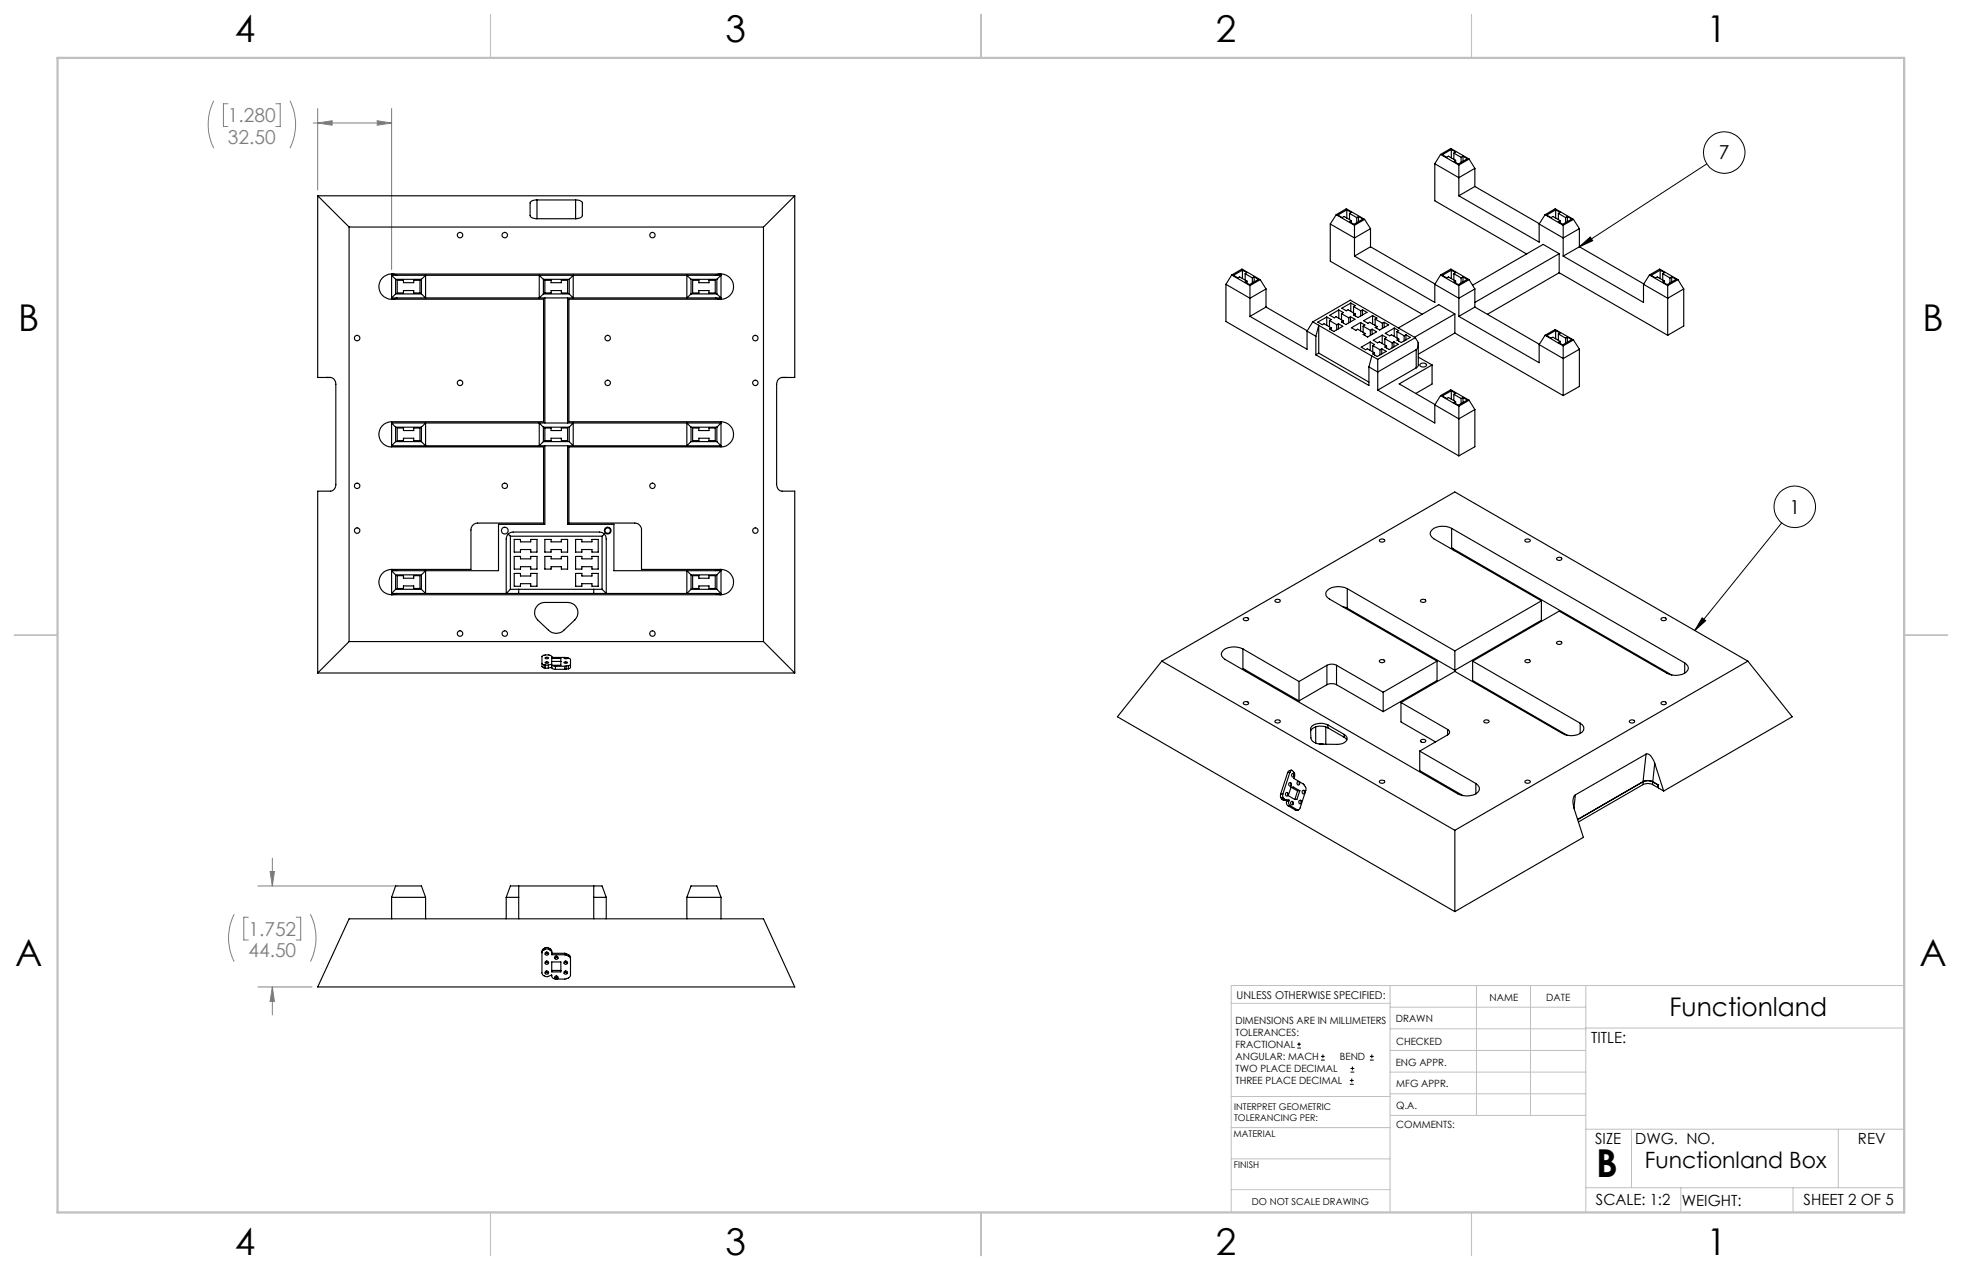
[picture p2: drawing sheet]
<svg xmlns="http://www.w3.org/2000/svg" width="432mm" height="279mm" viewBox="0 0 432 279" stroke-linecap="round" stroke-linejoin="round" font-family="sans-serif">
<g fill="none" stroke="#000" stroke-width=".22">
<path d="M375.6 36.1l-28 18.2M347.6 54.3l2.4-2.2 .5 .9zM392.1 115l-19.1 23.7M374.6 135.9l.8 .7-2.4 2.1zM285.5 230.6h.8M285.5 229.7h.8M285.9 229.3v.9M290.7 233.2h.8M290.7 232.4h.8M291.1 232v.8M297.1 238.5h.8M297.1 237.7h.8"/>
<path d="M297.2 235.9h.9M297.2 235.1h.9M297.5 237.3v.8M297.6 234.6v.9M301.5 233.2h.8M301.5 232.4h.8M301.9 232v.8"/>
<circle cx="379.5" cy="33.6" r="4.6"/>
<circle cx="395" cy="111.5" r="4.6"/>
</g>
<g fill="none" stroke="#808080" stroke-width=".22">
<path d="M47 22.2a12 12 0 0 0 0 10.4M50.2 22.8h-1v5h1M60.7 22.8h1v5h-1M63.8 22.2a11.7 11.7 0 0 1 0 10.4M68.9 27.1h17.3M69.9 23.9v17.9M69.9 27.1l3.2-.5v1zM83 26.6l3.2 .5-3.2 .5zM86.2 23.9v35.4M56.8 194.9h30.7M59.4 191.7h1l-.5 3.2zM59.9 188.8v6.1"/>
<path d="M51.5 201.1a11.7 11.7 0 0 0 0 10.5M54.6 201.8h-.9v5h.9M56.8 217.1h11.9M59.9 217.1v6.2M59.9 217.1l.5 3.2h-1zM65.2 201.8h1v5h-1M68.3 201.1a11.7 11.7 0 0 1 0 10.5"/>
</g>
<g fill="none" stroke="#c0c0c0" stroke-width=".22">
<path d="M305.9 216.8v49.9M324.9 216.8v28.6M336.8 216.8v28.6M349 216.8v49.9M419.1 216.8h-148.1v49.9M271 220.7h34.9M305.9 231.1h43.1M305.9 226.3h43.1M305.9 221.6h43.1M305.9 235.9h43.1M349 226.2h70.1M271 255h34.9"/>
<path d="M271 248.1h35M271 241.2h35M305.9 240.6h43.1M306 245.4h43M349 248.4h70.1M359.1 248.4v12.9M404.6 248.4v12.9M271 261.7h34.9M349 261.3h70.1M369.9 261.3v5.4M394.6 261.3v5.4"/>
</g>
<path d="M108 3.2v9.5M215.9 3.2v9.5M323.8 3.2v9.5M3.1 139.7h9.6M419.1 139.7h9.5M108 266.7v9.6M215.9 266.7v9.6M323.8 266.7v9.6" fill="none" stroke="#c0c0c0" stroke-width=".25"/>
<path d="M12.7 12.7h406.4v254h-406.4z" fill="none" stroke="#c0c0c0" stroke-width=".5"/>
<path d="M347.6 54.3l2.4-2.2 .5 .9zM374.6 135.9l.8 .7-2.4 2.1z" fill="#000"/>
<path d="M59.4 191.7h1l-.5 3.2zM59.9 217.1l.5 3.2h-1zM83 26.6l3.2 .5-3.2 .5zM69.9 27.1l3.2-.5v1z" fill="#808080"/>
<g fill="none" stroke="#000" stroke-width=".25">
<path d="M315.8 36v8.2l20.2 11.7M315.8 36l5.3 3.1 3.5-2.1M317 34l2.3-1.3 4 2.3M317 34l-1.2 2M317 34l4.1 2.3M319.4 32.9v1.8M319.4 32.9l-2 1.1 1 .6 .4-.2 1.6 .9M319.4 32.9l1 .5-.4 .3M320 33.7v1.4M320 33.7l1.6 .9M320.4 35.3v.4M321.1 36.3v6.8"/>
<path d="M321.6 34.6v1.1M322 34.4v1.1M322 34.4l.9 .5-1.9 1.2-1-.6 .4-.2M322 34.4l-.4 .2M323.3 35l-2.2 1.3M323.3 35l1.3 2M324.6 37v4M69.9 43.1v39.9h2.8M69.9 43.1l6.9 6.9M69.9 43.1h105M76.8 50v91.1M76.8 50h91.2"/>
<path d="M118.2 44a1.36 1.36 0 0 0-1.5 .7v2.7a1.43 1.43 0 0 0 1.5 .7M118.2 44v4.1M118.2 48.1h8.5M118.2 44h8.5M126.7 44a1.36 1.36 0 0 1 1.5 .7v2.7a1.33 1.33 0 0 1-1.5 .7M126.7 44v4.1M168 50v91.1M174.9 43.1v39.9h-2.8a1.41 1.41 0 0 0-1.2 1.6v22a1.35 1.35 0 0 0 1.2 1.5h2.8v40M174.9 43.1l-6.9 6.9M273.4 59.4l1 .6-.4 .2M273.4 59.4l-1.9 1.2 .9 .5 .4-.2 1.6 .9M273.4 59.4v1.9"/>
<path d="M292.8 49.3l5.3 3.1 3.5-2.1M292.8 49.3v8.2l20.2 11.6M294.1 47.2l4 2.4M294.1 47.2l2.2-1.3 4 2.4M294.1 47.2l-1.3 2.1M296.4 46.2l-2 1.1 1 .6 .4-.3 1.6 .9M296.4 46.2l1 .5-.4 .3M296.4 46.2v1.8M297 47l1.6 .9M297 47v1.3M297.4 48.5v.5M298.1 56.3l17.7 10.2v-4"/>
<path d="M298.1 49.6v6.7M298.6 47.9v1.1M299 47.6l1 .6-2 1.2-1-.6 .4-.3M299 47.6l-.4 .3M299 47.6v1.2M300.3 48.3l-2.2 1.3M300.3 48.3l1.3 2M301.6 54.3l14.2 8.2M301.6 54.3l-3.5 2M301.6 50.3v4M319.4 59.4v1.9M319.4 59.4l1 .6-.4 .2"/>
<path d="M319.4 59.4l-2 1.2 1 .5 .4-.2 1.6 .9M321.1 43.1l17.6 10.2v-4M324.6 41l-3.5 2.1M324.6 41l14.2 8.2M338.7 49.3l5.3 3.1 3.6-2.1M340 47.2l2.3-1.3 4 2.4M340 47.2l-1.3 2.1M340 47.2l4 2.4M342.4 46.2v1.8M342.4 46.2l-2 1.1 1 .6 .4-.3 1.6 .9M342.4 46.2l1 .5-.4 .3M343 47v1.3"/>
<path d="M343 47l1.6 .9M343.1 55.8l-18.5 10.7M343.1 55.8l-3.5-2-15.5 9M343.1 55.8v4.2M343.4 48.5v.5M344 49.6v6.7M344 56.3l17.7 10.2v-4M344.6 47.9v1.1M344.9 47.6v1.2M344.9 47.6l1 .6-2 1.2-.9-.6 .4-.3M344.9 47.6l-.3 .3M346.3 48.3l-2.3 1.3"/>
<path d="M346.3 48.3l1.3 2M347.6 50.3v4M347.6 54.3l-3.6 2M347.6 54.3l14.2 8.2M365.4 59.4l.9 .6-.4 .2M365.4 59.4l-2 1.2 .9 .5 .4-.2 1.6 .9M365.4 59.4v1.9M86.2 60.3a2.77 2.77 0 0 0-2.8 2.8 2.77 2.77 0 0 0 2.8 2.7M86.2 65.8h33.4v27h-33.4a2.77 2.77 0 0 0-2.8 2.7 2.77 2.77 0 0 0 2.8 2.8h33.4v16.8h-14.5a1.51 1.51 0 0 0-1.5 1.5v8.7h-17.4M86.2 60.3l1.2 .3M86.2 60.6v4.9M86.2 60.6h72.5"/>
<path d="M86.2 60.6l.9 .9M86.2 65.5h72.5M86.2 60.3h72.5M87.1 61.5h5.6M87.1 61.5v3.2M87.1 64.7l-.9 .8M87.1 64.7h5.6M87.4 65.5l-1.2 .3M87.4 61.7h1.4v.5h2.3v-.5h1.3v2.8h-1.3v-.6h-2.3v.6h-1.4zM92.7 61.5l1-.9v4.9l-1-.8M92.7 61.5v3.2M119.6 61.5h5.7"/>
<path d="M119.6 61.5l-.9-.9v4.9l.9-.8M119.6 61.5v3.2M119.6 64.7h5.7M119.9 61.7h1.4v.5h2.2v-.5h1.4v2.8h-1.4v-.6h-2.2v.6h-1.4zM119.9 65.5v27.6M124.9 65.5v27.6M125.3 61.5l.9-.9v4.9l-.9-.8M125.3 61.5v3.2M152.1 61.5l-.9-.9v4.9l.9-.8M152.1 61.5h5.7M152.1 61.5v3.2M152.1 64.7h5.7"/>
<path d="M152.4 61.7h1.4v.5h2.2v-.5h1.4v2.8h-1.4v-.6h-2.2v.6h-1.4zM157.4 65.5l1.3 .3M157.8 64.7l.9 .8M157.8 61.5v3.2M158.7 65.8h-33.5v27h33.5a2.77 2.77 0 0 1 2.7 2.7 2.77 2.77 0 0 1-2.7 2.8h-33.5v16.8h14.5a1.51 1.51 0 0 1 1.5 1.5v8.7h17.5M158.7 60.3a2.77 2.77 0 0 1 2.7 2.8 2.77 2.77 0 0 1-2.7 2.7M158.7 60.3l-1.3 .3M158.7 60.6v4.9M158.7 60.6l-.9 .9M269.8 62.5v8.2l51.3 29.6M269.8 62.5l5.3 3.1 3.5-2M271.1 60.5l4 2.3"/>
<path d="M271.1 60.5l-1.3 2M271.1 60.5l2.2-1.3 4.1 2.3M274 60.2l1.6 .9M274 60.2v1.4M274.4 61.8v.5M275.1 69.6l12.6 7.2v-4M275.1 62.8v6.8M275.6 61.1v1.2M276 60.9l1 .6-2 1.1-1-.5 .4-.3M276 60.9l-.4 .2M276 60.9v1.1M277.4 61.5l-2.3 1.3"/>
<path d="M277.4 61.5l1.2 2.1M278.6 67.6l-3.5 2M278.6 67.6l9.1 5.2M278.6 63.6v4M287.7 72.8l1.9 1.2M288.9 70.8l8.3-4.8 14.3 8.3M288.9 70.8l1.3 .8M288.9 70.8l-1.2 2M289.6 78.1l11.7 6.7v-4.1M289.6 74v4.1M290.2 71.6l11.7 6.7M290.2 77.7l11.1 6.4"/>
<path d="M290.2 71.6v6.1M290.2 77.7l-.6 .4M290.2 71.6l-.6 2.4M292 69.7l-2 1.2 1 .5 .4-.2 1.6 .9M292 69.7l1 .6-.4 .2M292 69.7v1.9M292.6 70.5l1.6 .9M292.6 70.5v1.4M293 72.1v.5M294.2 71.4v1.2M294.6 71.2l.9 .6-2 1.1-.9-.5 .4-.3M294.6 71.2l-.4 .2"/>
<path d="M294.6 71.2v1.2M294.6 68.2l-1.9 1.2 1 .5 .3-.2 1.6 .9M294.6 68.2l1 .6-.4 .2M294.6 68.2v1.8M295.2 69l1.6 .9M295.2 69v1.4M295.6 70.6v.4M296.8 69.9v1.1M297.2 69.7l1 .5-2 1.2-1-.6 .4-.2M297.2 69.7l-.4 .2M297.2 69.7v1.1M297.3 66.7l-2 1.1 1 .6 .4-.2 1.6 .9"/>
<path d="M297.3 66.7l1 .5-.4 .3M297.3 66.7v1.8M297.9 67.5l1.6 .9M297.9 67.5v1.4M298.3 69.1v.4M299.4 70.9l-2 1.2 1 .6 .4-.3 1.6 .9M299.4 70.9l1 .6-.4 .3M299.4 70.9v1.9M299.5 68.4v1.1M299.9 68.2l.9 .5-1.9 1.1-1-.5 .4-.2M299.9 68.2l-.4 .2M299.9 68.2v1.1"/>
<path d="M300 71.8l1.6 .9M300 71.8v1.3M300.4 73.3v.5M301.6 75.2l-2 1.2 .9 .5 .4-.2 1.6 .9M301.6 75.2l.9 .6-.4 .2M301.6 75.2v1.9M301.6 72.7v1.1M301.9 78.3l-.6 2.4M301.9 78.3l1.3 .8M302 72.4l1 .6-2 1.2-1-.6 .4-.3M302 72.4l-.4 .3M302 72.4v1.2"/>
<path d="M302.1 69.4l-2 1.2 1 .5 .3-.2 1.6 .9M302.1 69.4l.9 .6-.4 .2M302.1 69.4v1.9M302.1 76l1.6 .9M302.1 76v1.4M302.5 77.6v.5M302.6 70.2l1.6 .9M302.6 70.2v1.4M303 71.8v.5M303.2 79.1v6.7M303.7 76.9v1.2M304.1 76.7l-.4 .2"/>
<path d="M304.1 76.7l1 .6-2 1.1-1-.5 .4-.3M304.1 76.7v1.2M304.2 73.7l1 .6-.4 .2M304.2 73.7l-2 1.2 1 .5 .4-.2 1.6 .9M304.2 73.7v1.9M304.2 71.1v1.1M304.6 70.9l1 .6-2 1.1-1-.6 .4-.2M304.6 70.9l-.4 .2M304.6 70.9v1.1M304.8 74.5l1.6 .9M304.8 74.5v1.4M305.2 76.1v.5"/>
<path d="M306.4 75.4v1.2M306.8 75.2l.9 .5-1.9 1.2-1-.6 .4-.2M306.8 75.2l-.4 .2M306.8 75.2v1.1M306.8 72.2l1 .5-.4 .3M306.8 72.2l-1.9 1.1 1 .6 .3-.2 1.6 .9M306.8 72.2v1.8M307.4 73l1.6 .9M307.4 73v1.4M307.8 74.6v.4M309 73.9v1.1M309.4 73.7l1 .5-2 1.2-1-.6 .4-.2"/>
<path d="M309.4 73.7l-.4 .2M309.4 73.7v1.1M311.5 74.3l-8.3 4.8M311.5 74.3l.6 1.1M311.7 76.9l-8.5 4.9-1.9-1.1M311.7 76.9v4M312.1 75.4v4.9l-.1 .3-.3 .3M312.1 75.4a1.76 1.76 0 0 1-.4 1.5M312.1 78.6l3.1 1.7M315.8 62.5l5.3 3.1 3.5-2M317 60.5l-1.2 2M317 60.5l4.1 2.3"/>
<path d="M317 60.5l2.3-1.3 4 2.3M320 60.2v1.4M320 60.2l1.6 .9M320.2 69.1l-3.5-2.1-8.9 5.1M320.2 69.1l-8.9 5.1M320.2 69.1v4.2M320.2 73.3l23.8 13.7M320.2 73.3l-8.1 4.6M320.4 61.8v.5M321.1 62.8v6.8M321.1 69.6l17.6 10.2v-4M321.6 61.1v1.2"/>
<path d="M322 60.9v1.1M322 60.9l.9 .6-1.9 1.1-1-.5 .4-.3M322 60.9l-.4 .2M323.3 61.5l-2.2 1.3M323.3 61.5l1.3 2.1M324.6 63.6v4M324.6 67.6l-3.5 2M324.6 67.6l14.2 8.1M338.7 75.8l5.3 3.1 3.6-2.1M340 73.8l-1.3 2M340 73.8l4 2.3M340 73.8l2.3-1.3 4 2.3"/>
<path d="M342.4 72.7l1 .6-.4 .2M342.4 72.7l-2 1.1 1 .6 .4-.2 1.6 .9M342.4 72.7v1.8M343 73.5l1.6 .9M343 73.5v1.4M343.1 60l-15.8 9.1M343.1 60l23.9 13.8M343.4 75.1v.4M344 76.1v10.9M344.6 74.4v1.1M344.9 74.2l1 .5-2 1.2-.9-.6 .4-.2M344.9 74.2l-.3 .2"/>
<path d="M344.9 74.2v1.1M346.3 74.8l-2.3 1.3M346.3 74.8l1.3 2M347.6 76.8v8.2l-3.6 2M361.7 62.5l5.3 3.1 3.6-2M363 60.5l-1.3 2M363 60.5l4 2.3M363 60.5l2.3-1.3 4 2.3M365.9 60.2l1.6 .9M365.9 60.2v1.4M366.3 61.8v.5M367 62.8v11"/>
<path d="M367.5 61.1v1.2M367.9 60.9l1 .6-2 1.1-1-.5 .4-.3M367.9 60.9l-.4 .2M367.9 60.9v1.1M369.3 61.5l-2.3 1.3M369.3 61.5l1.3 2.1M370.6 63.6v8.1l-3.6 2.1M71.8 83h.1M72.7 83a1.35 1.35 0 0 1 1.2 1.6v22a1.38 1.38 0 0 1-1.2 1.5h-2.8v40M86.2 93.1v5M86.2 93.1h72.5M86.2 93.1l.9 .9"/>
<path d="M86.2 98.1h72.5M87.1 94v3.2M87.1 94h5.6M87.1 97.2l-.9 .9M87.1 97.2h5.6M87.4 94.2h1.4v.5h2.3v-.5h1.3v2.7h-1.3v-.5h-2.3v.5h-1.4zM92.7 94l1-.9v5l-1-.9M92.7 94v3.2M119.6 94v3.2M119.6 94l-.9-.9v5l.9-.9M119.6 94h5.7M119.6 97.2h5.7"/>
<path d="M119.9 94.2h1.4v.5h2.2v-.5h1.4v2.7h-1.4v-.5h-2.2v.5h-1.4zM119.9 98.1v17.3h-10.2v10.2h-23.5M124.9 98.1v17.3h10.2v10.2h23.6M125.3 94v3.2M125.3 94l.9-.9v5l-.9-.9M152.1 94l-.9-.9v5l.9-.9M152.1 94v3.2M152.1 94h5.7M152.1 97.2h5.7M152.4 94.2h1.4v.5h2.2v-.5h1.4v2.7h-1.4v-.5h-2.2v.5h-1.4zM157.8 94v3.2M157.8 97.2l.9 .9"/>
<path d="M158.7 93.1v5M158.7 93.1l-.9 .9M173 83h.1M303.2 85.8l12.6 7.3v-4M311.7 80.9l-8.5 4.9M312.7 80l.8-.1 .4 .3a.69 .69 0 0 1-.7 .6 .69 .69 0 0 1-.7-.6zM315.2 80.3l-7.3 4.2 7.9 4.5M315.2 80.3v4.2l-3.6 2.1M315.8 89.1l5.3 3 3.5-2M317 87l-1.2 2.1M317 87l4.1 2.4M317 87l2.3-1.2 4 2.3"/>
<path d="M319.4 86l-2 1.1 1 .6 .4-.2 1.6 .9M319.4 86l1 .5-.4 .2M319.4 86v1.8M320 86.7l1.6 1M320 86.7v1.4M320.4 88.4v.4M321.1 89.4v10.9M321.6 87.7v1.1M322 87.5l.9 .5-1.9 1.1-1-.5 .4-.2M322 87.5l-.4 .2M322 87.5v1M323.3 88.1l-2.2 1.3"/>
<path d="M323.3 88.1l1.3 2M324.6 90.1v8.2l-3.5 2M111.9 117.5l-.5 1.1v12l.9-1M111.9 117.5l.5-.3 .5-.1h19l.6 .1 .5 .3M111.9 117.5l.4 .5M112.3 118v11.6M112.3 118h20.2M113.2 118.7h1.3v.5h2.3v-.5h1.4v2.8h-1.4v-.6h-2.3v.6h-1.3zM119.9 118.7h1.4v.5h2.2v-.5h1.4v2.8h-1.4v-.6h-2.2v.6h-1.4zM126.7 118.7h1.4v.5h2.2v-.5h1.4v2.8h-1.4v-.6h-2.2v.6h-1.4zM132.5 118v11.6M133 117.5l.3 .5 .1 .6v12l-.9-1"/>
<path d="M133 117.5l-.5 .5M303.6 118.8a.64 .64 0 0 1 .7-.2 .64 .64 0 0 1 .4 .5 .63 .63 0 0 1-.6 .2 .63 .63 0 0 1-.5-.5zM319.5 116.2a3.6 3.6 0 0 0-4.6 .8 1.24 1.24 0 0 0 .7 1.5l23.6 13.7M319.5 116.2l51.3 29.6M319.5 116.2v4.3M335.6 118.8a.64 .64 0 0 1 .7-.2 .64 .64 0 0 1 .5 .5 .63 .63 0 0 1-.7 .2 .63 .63 0 0 1-.5-.5zM86.2 125.3a2.79 2.79 0 0 0-2.8 2.8 2.79 2.79 0 0 0 2.8 2.7M86.2 125.3l1.2 .3M86.2 125.6v5M86.2 125.6l.9 .9M86.2 130.6h72.5M86.2 130.8h72.5"/>
<path d="M87.1 126.5v3.1M87.1 129.6h5.6M87.1 126.5h5.6M87.1 129.6l-.9 1M87.4 130.6l-1.2 .2M87.4 126.6h1.4v.6h2.3v-.6h1.3v2.9h-1.3v-.6h-2.3v.6h-1.4zM92.7 126.5l1-.9v5l-1-1M92.7 126.5v3.1M112.3 129.6h20.2M113.2 122.4h1.3v.5h2.3v-.5h1.4v2.8h-1.4v-.5h-2.3v.5h-1.3zM113.2 126.2h1.3v.5h2.3v-.5h1.4v2.8h-1.4v-.6h-2.3v.6h-1.3zM114.2 129.6v1"/>
<path d="M118.4 133.1l.5-.3 1-.3h5.1a2.23 2.23 0 0 1 2 1.4 2.23 2.23 0 0 1-.5 2.5l-2.4 2.2a2.38 2.38 0 0 1-3.4 0l-2.4-2.2a2.25 2.25 0 0 1 .1-3.3zM119.9 122.4h1.4v.5h2.2v-.5h1.4v2.8h-1.4v-.5h-2.2v.5h-1.4zM126.7 122.4h1.4v.5h2.2v-.5h1.4v2.8h-1.4v-.5h-2.2v.5h-1.4zM126.7 126.2h1.4v.5h2.2v-.5h1.4v2.8h-1.4v-.6h-2.2v.6h-1.4zM130.7 129.6v1M152.1 126.5l-.9-.9v5l.9-1M152.1 126.5v3.1M152.1 129.6h5.7M152.1 126.5h5.7M152.4 126.6h1.4v.6h2.2v-.6h1.4v2.9h-1.4v-.6h-2.2v.6h-1.4zM157.4 130.6l1.3 .2M157.8 126.5v3.1"/>
<path d="M157.8 129.6l.9 1M158.7 125.3a2.79 2.79 0 0 1 2.7 2.8 2.79 2.79 0 0 1-2.7 2.7M158.7 125.3l-1.3 .3M158.7 125.6v5M158.7 125.6l-.9 .9M273.6 136.1a.63 .63 0 0 1 .7-.3 .63 .63 0 0 1 .5 .5 .64 .64 0 0 1-.7 .3 .64 .64 0 0 1-.5-.5zM280.6 132a.61 .61 0 0 1 .7-.2 .61 .61 0 0 1 .4 .5 .61 .61 0 0 1-.6 .3 .61 .61 0 0 1-.5-.6zM295.4 133.4l1.1 .4M296.5 129.5a3.8 3.8 0 0 0-4.6 .7 1.22 1.22 0 0 0 .7 1.6l23.7 13.7M296.5 129.5l23.7 13.7M296.5 133.8l23.7 13.7M296.5 129.5v4.3"/>
<path d="M312.8 131.9l.4-.1 .6 .2a.55 .55 0 0 1-.6 .5 .55 .55 0 0 1-.5-.5zM319.5 120.5l.7 .7M319.5 120.5l48.4 28M339.2 132.2l-19 11M339.2 132.2v4.3l-19 11M342.7 122.7l.4-.1 .6 .2a.55 .55 0 0 1-.5 .5 .55 .55 0 0 1-.6-.5zM365.6 136.1a.61 .61 0 0 1 .6-.3 .61 .61 0 0 1 .5 .5 .61 .61 0 0 1-.7 .3 .61 .61 0 0 1-.4-.5zM69.9 148.1h105M76.8 141.1l-6.9 7M76.8 141.1h91.2M119.3 145.9l.4 .3M119.7 146.2v.7"/>
<path d="M119.7 146.9l.3 .1M119.7 146.2l.3 .1M120 145.7a.47 .47 0 0 1 .7 .1 .47 .47 0 0 1-.7-.1zM120 144.7a.45 .45 0 0 1 .7 .1 .45 .45 0 0 1-.7-.1zM120 147h.7M120 146.3h.7M120 146.3v.7M120.7 146.3v.7M121.4 146.4h2v-1.5h-2v2.1l.8 .2M121.4 144.4v.2h3.1l.9 .3 .2 2-.5 .2M121.4 144.5l-.1-.2a2.33 2.33 0 0 0-1.8 0l-.2 .1v2.3l.4 .2M121.4 146.8l-.7 .2"/>
<path d="M121.4 146.2l-.7 .1M121.4 145.5h2M121.5 146.4l.7 .2M122.1 146.4h.6M122.2 147.2h2.1M122.2 146.6h2.1M122.2 146.6v.6M124.1 145.7a.47 .47 0 0 1 .8 .1 .47 .47 0 0 1-.8-.1zM124.2 144.6l-.1 .1a.48 .48 0 0 0 .8 0M124.3 146.6v.6M124.6 147.2h-.3M124.6 146.5l-.3 .1"/>
<path d="M124.6 146.5v.7M125.1 146.4v.7M125.1 147.1l-.5 .1M125.1 146.4l-.5 .1M125.6 146.2l-.5 .2M168 141.1l6.9 7M255.7 145.5l-9.8 12.2 74.3 42.9M255.7 145.5l64.5 37.2M255.7 145.5l64.5-37.3 64.5 37.3M273.5 142.8a4.2 4.2 0 0 0-4.3 .3 1.13 1.13 0 0 0 .4 2l51.3 29.6a4.2 4.2 0 0 0 4.3-.4 1.13 1.13 0 0 0-.4-1.9M273.5 147.1l.7 .6M273.5 142.8l12.4 7.1"/>
<path d="M273.5 147.1l12.4 7.1M273.5 142.8v4.3M273.6 154.6a.63 .63 0 0 1 .7-.3 .63 .63 0 0 1 .5 .5 .64 .64 0 0 1-.7 .3 .64 .64 0 0 1-.5-.5zM280.6 158.6a.61 .61 0 0 1 .7-.3 .61 .61 0 0 1 .4 .6 .61 .61 0 0 1-.6 .2 .61 .61 0 0 1-.5-.5zM285.9 149.9v4.3M289.6 159.9v3.6M291.8 159.9v3.9M292 146.4a2.39 2.39 0 0 1 2.1 0M292 150.6a2.39 2.39 0 0 1 2.1 0M292 146.4l-6.1 3.5M292 150.6l-6.1 3.6M292 146.4v4.2"/>
<path d="M292.2 159.5a3.2 3.2 0 0 0-3.7 .6v2.2a2.18 2.18 0 0 0 2.4 1.4l3.3 .1a2.21 2.21 0 0 0 2.3-1.2l-.3-.7-.4-.3M292.2 159.5l3.6 2.1M292.2 159.5v.6M294.1 146.4l10.3 5.9M294.1 150.6l10.3 6M294.1 146.4v4.2M303.6 145.3a.64 .64 0 0 1 .7-.2 .64 .64 0 0 1 .4 .5 .63 .63 0 0 1-.6 .2 .63 .63 0 0 1-.5-.5zM304.4 152.3v4.3M308.3 154.6l11.9-6.9 23.7 13.7a3.8 3.8 0 0 0 4.6-.7 1.22 1.22 0 0 0-.7-1.6M308.3 154.6l10.3 5.9M308.3 154.6v4.2l7.6 4.4M316.3 145.5l-11.9 6.8"/>
<path d="M316.3 145.5v4.2l-11.9 6.9M320.2 143.2v4.3M324.1 145.5l19-11.1 23.7 13.7a3.8 3.8 0 0 0 4.7-.7 1.24 1.24 0 0 0-.7-1.6M324.1 145.5l23.7 13.6M324.1 145.5v4.2l20.8 12.1M326.6 158.6a.61 .61 0 0 1 .6-.3 .61 .61 0 0 1 .5 .6 .61 .61 0 0 1-.6 .2 .61 .61 0 0 1-.5-.5zM335.6 145.3a.64 .64 0 0 1 .7-.2 .64 .64 0 0 1 .5 .5 .63 .63 0 0 1-.7 .2 .63 .63 0 0 1-.5-.5zM342.6 141.3a.61 .61 0 0 1 .7-.2 .61 .61 0 0 1 .4 .5 .61 .61 0 0 1-.6 .2 .61 .61 0 0 1-.5-.5zM347.8 159.1v2.3M358.6 158.6a.61 .61 0 0 1 .7-.3 .61 .61 0 0 1 .4 .6 .61 .61 0 0 1-.6 .2 .61 .61 0 0 1-.5-.5zM365.6 154.6a.61 .61 0 0 1 .6-.3 .61 .61 0 0 1 .5 .5 .61 .61 0 0 1-.7 .3 .61 .61 0 0 1-.4-.5zM370.8 145.8v2.3"/>
<path d="M384.7 145.5l-64.5 37.2M384.7 145.5l9.7 12.2-28.3 16.3M281.8 174.7l.1 .8M281.9 175.5l.2 .3M282.1 175.8l.5 .3M282.3 174.7l.1 .8M282.3 174.7h-.5M282.4 175.5l.2 .3M282.4 175.5h-.5M282.6 175.8l.5 .2M282.6 176.1h.6M282.6 175.8h-.5"/>
<path d="M283.1 176h.6M283.1 176l-.5 .1M283.2 176.2a.78 .78 0 0 0 .3 1.1M283.2 176.1v.1M283.4 170l-1.6 4.7M283.4 174.5l.1 .5M283.5 177.3l1.4 .8M283.5 177.3h.5M283.6 176.2a.97 .97 0 0 0 .4 1.1M283.6 176.2h-.4M283.7 176l-.1 .2M283.7 176l-.5 .1"/>
<path d="M283.9 169.5l-.5 .5M283.9 169.9l-1.6 4.8M283.9 169.9l-.5 .1M284 177.3l1.4 .8M284.1 169.5l.4 .1 .4 .6-.1 1.1 2 1.1 .6 1v.4l-1.3 4-.5 .4M284.1 176.4a.33 .33 0 0 1 .5 .3 .33 .33 0 0 1-.5 .3zM284.1 169.5h-.2M284.1 173.2l.5-.1 1.5 .9M284.1 173.2l-.6 1.8 1.5 .9M284.1 173.2l1.5 .8M284.1 169.5h.1M284.2 172.3v.5"/>
<path d="M284.2 169.5h-.3M284.3 169.5l-.4 .4M284.3 170.3a.33 .33 0 0 1 .5 0 .33 .33 0 0 1-.1 .5 .33 .33 0 0 1-.4-.1zM284.6 176.4v.5M284.8 170.3v.5M284.9 178.1l.3 .1M284.9 178.1h.5M285.2 178.2h.4M285.4 178.1l.3 .1M285.6 174l-.6 1.9M285.7 178.2h.1M285.7 178.2h-.5"/>
<path d="M286 172v.5M286.1 174l-.7 1.9h-.4M286.1 174h-.5M286.4 176.2v.5M286.6 174a.34 .34 0 0 1 .6 .2 .34 .34 0 0 1-.6 .3zM287.1 174v.5M290.3 163.7h1M292.2 160.1a2.8 2.8 0 0 0-3.8 .8M292.2 160.1l3.6 2.1M295.8 162.2l.6 .6M295.8 161.6v.6M303.6 171.8a.64 .64 0 0 1 .7-.2 .64 .64 0 0 1 .4 .5 .63 .63 0 0 1-.6 .3 .63 .63 0 0 1-.5-.6z"/>
<path d="M312.5 165.2l12.3 7.2M312.5 165.2v4.3l9.5 5.5M312.8 162.8l.6-.1 .4 .2a.56 .56 0 0 1-.6 .4 .56 .56 0 0 1-.5-.4zM318.6 160.5a.64 .64 0 0 1 .4 .6 .64 .64 0 0 1-.4 .6M318.6 161.7l-6.1 3.5M318.6 160.5v1.2M324.8 172.4v2.3M335.6 171.8a.64 .64 0 0 1 .7-.2 .64 .64 0 0 1 .5 .5 .63 .63 0 0 1-.7 .3 .63 .63 0 0 1-.5-.6zM346.7 174.9a3 3 0 0 0-.2 3.2l2 6.1-28.3 16.4M346.7 174.9l-.3 2.9M361.6 172a2.39 2.39 0 0 1 2.1 0M361.6 172.6a2.39 2.39 0 0 1 2.1 0"/>
<path d="M361.6 172l-14.4 8.3M361.6 172v.6M361.6 172.6l-14.2 8.2M362.3 165.9a1.35 1.35 0 0 1 1.4 1.1l.5 .9M362.3 165.9l-15.6 9M362.3 165.9l-.7 6.1M363.7 172l1.1 .6M363.7 172v.6M363.7 172.6l1.1 .6M363.7 172l1.3 .7v.7l1.1 .6M364.2 167.9l1.9 6.1M364.2 167.9l-.5 4.1"/>
<path d="M364.8 172.6h.1M364.8 172.6v.6M365 173.1l-.2 .1M86.2 197.4h7.5M86.2 197.4v4.7M86.2 197.4l.9-2.5h5.6l1 2.5M93.7 197.4v4.7M111.4 197.4h2.8M111.4 197.4v4.7M111.4 197.4l.9-2.5h20.2l.9 2.5M114.2 194.9v7.2M130.7 194.9v7.2"/>
<path d="M130.7 197.4h2.7M133.4 197.4v4.7M151.2 197.4h7.5M151.2 197.4v4.7M151.2 197.4l.9-2.5h5.7l.9 2.5M158.7 197.4v4.7M320.2 182.7v17.9M76.8 202.1h91.2l6.9 15h-105zM119.7 208.7l-.4 .5v4.9l.2 .4 .7 .4 1.2-.4a.78 .78 0 0 0 .8 .9M119.7 209l-.3 .2-.1 .4M119.7 208.7v.3M120 208.5h.7"/>
<path d="M120 208.8h.7M120 214.1l.3-.2 .4 .2M120 211.9l.3-.2 .4 .2M120 209.9l.2-.1 .5 .1M120 208.5l-.3 .2M120 208.8l-.3 .2M120 208.5v.3M120.7 208.5l.3 .2M120.7 208.8l.3 .2M120.7 208.5v.3M121 208.7l.4 .4v.9h2.9M121 209l.3 .2 .1 .4"/>
<path d="M121 208.7v.3M121.4 211.6h2v2.2h-2zM121.4 209.7h2.9M121.4 213.5h2M122.1 215.2l.3-.2 .4 .2M122.1 210.9l.3-.3 .4 .3M122.1 215.2h.6M122.3 215.4a.37 .37 0 0 1-.2-.6 .37 .37 0 0 1 .6 0 .37 .37 0 0 1-.1 .6M124.1 214.1l.4-.2 .4 .2M124.1 211.9l.4-.2 .4 .2M124.3 209.7l.3 .1M124.3 210l.3 .1"/>
<path d="M124.3 209.7v.3M124.6 209.8l.5 .2M124.6 210.1l.5 .3M124.6 209.8v.3M125.1 210l.5 .6-.2 4.3-1 .5h-2.2M125.1 210.4l.3 .2 .2 .4M125.1 210v.4"/>
<circle cx="101.3" cy="51.7" r=".6"/>
<circle cx="111.1" cy="51.7" r=".6"/>
<circle cx="143.6" cy="51.7" r=".6"/>
<circle cx="78.6" cy="74.4" r=".61"/>
<circle cx="133.7" cy="74.4" r=".61"/>
<circle cx="166.2" cy="74.4" r=".61"/>
<circle cx="101.2" cy="84.2" r=".6"/>
<circle cx="133.7" cy="84.2" r=".6"/>
<circle cx="166.2" cy="84.2" r=".6"/>
<circle cx="78.6" cy="106.9" r=".6"/>
<circle cx="78.6" cy="116.7" r=".6"/>
<circle cx="111.1" cy="106.9" r=".6"/>
<circle cx="111.1" cy="116.7" r=".75"/>
<circle cx="133.7" cy="116.7" r=".75"/>
<circle cx="133.7" cy="116.7" r=".6"/>
<circle cx="143.6" cy="106.9" r=".6"/>
<circle cx="166.2" cy="116.7" r=".6"/>
<circle cx="101.3" cy="139.4" r=".6"/>
<circle cx="111.1" cy="139.4" r=".6"/>
<circle cx="143.6" cy="139.4" r=".6"/>
<circle cx="283.3" cy="174.7" r=".36"/>
<circle cx="283.9" cy="172.5" r=".35"/>
<circle cx="285.8" cy="172.3" r=".35"/>
<circle cx="286.2" cy="176.4" r=".37"/>
<circle cx="120.3" cy="211.8" r=".39"/>
<circle cx="120.3" cy="214" r=".39"/>
<circle cx="120.4" cy="209.8" r=".38"/>
<circle cx="122.4" cy="210.7" r=".38"/>
<circle cx="124.5" cy="211.8" r=".38"/>
<circle cx="124.5" cy="214" r=".38"/>
</g>
<text font-size="8.5" x="351.3" y="259">B</text>
<g font-size="8.1">
<text x="51.7" y="9.3">4</text>
<text x="159.7" y="9.3">3</text>
<text x="267.6" y="9.3">2</text>
<text x="375.6" y="9.3">1</text>
<text x="4" y="72.8">B</text>
<text x="423.1" y="72.8">B</text>
<text x="3.3" y="212.5">A</text>
<text x="422.4" y="212.5">A</text>
<text x="51.7" y="276">4</text>
<text x="159.7" y="276">3</text>
<text x="267.6" y="276">2</text>
<text x="375.6" y="276">1</text>
</g>
<text font-size="5.6" x="367.4" y="223.4">Functionland</text>
<text font-size="4.9" x="362" y="257">Functionland Box</text>
<g font-size="4.2" fill="#808080">
<text x="50.2" y="26.9">1.280</text>
<text x="50.2" y="31.7">32.50</text>
<text x="54.7" y="205.9">1.752</text>
<text x="54.7" y="210.6">44.50</text>
</g>
<g font-size="4.2">
<text x="378.3" y="35">7</text>
<text x="393.8" y="113">1</text>
</g>
<g font-size="3.4">
<text x="350.2" y="229.5">TITLE:</text>
<text x="351.1" y="251.6">SIZE</text>
<text x="359.9" y="251.6">DWG. NO.</text>
<text x="408.9" y="251.7">REV</text>
<text x="351.2" y="265.2">SCALE: 1:2</text>
<text x="370.1" y="265.3">WEIGHT:</text>
<text x="396.9" y="265.2">SHEET 2 OF 5</text>
</g>
<text font-size="2.4" x="272.2" y="219.7">UNLESS OTHERWISE SPECIFIED:</text>
<g font-size="2.2">
<text x="327.8" y="220.1">NAME</text>
<text x="340.3" y="220.2">DATE</text>
<text x="271.9" y="225.3">DIMENSIONS ARE IN MILLIMETERS</text>
<text x="271.9" y="227.9">TOLERANCES:</text>
<text x="307.2" y="224.9">DRAWN</text>
<text x="271.9" y="230.6">FRACTIONAL</text>
<text x="271.9" y="233.2">ANGULAR: MACH</text>
<text x="294.9" y="233.2">BEND</text>
<text x="307.3" y="229.8">CHECKED</text>
<text x="271.9" y="235.9">TWO PLACE DECIMAL</text>
<text x="271.9" y="238.5">THREE PLACE DECIMAL</text>
<text x="307.2" y="234.5">ENG APPR.</text>
<text x="307.3" y="239.2">MFG APPR.</text>
<text x="307.3" y="243.9">Q.A.</text>
<text x="307.3" y="248.1">COMMENTS:</text>
</g>
<text font-size="2.1" x="275.5" y="265.1">DO NOT SCALE DRAWING</text>
<g font-size="2">
<text x="271.6" y="244.1">INTERPRET GEOMETRIC</text>
<text x="271.5" y="250.2">MATERIAL</text>
<text x="271.6" y="246.6">TOLERANCING PER:</text>
<text x="271.5" y="257">FINISH</text>
</g>
</svg>
